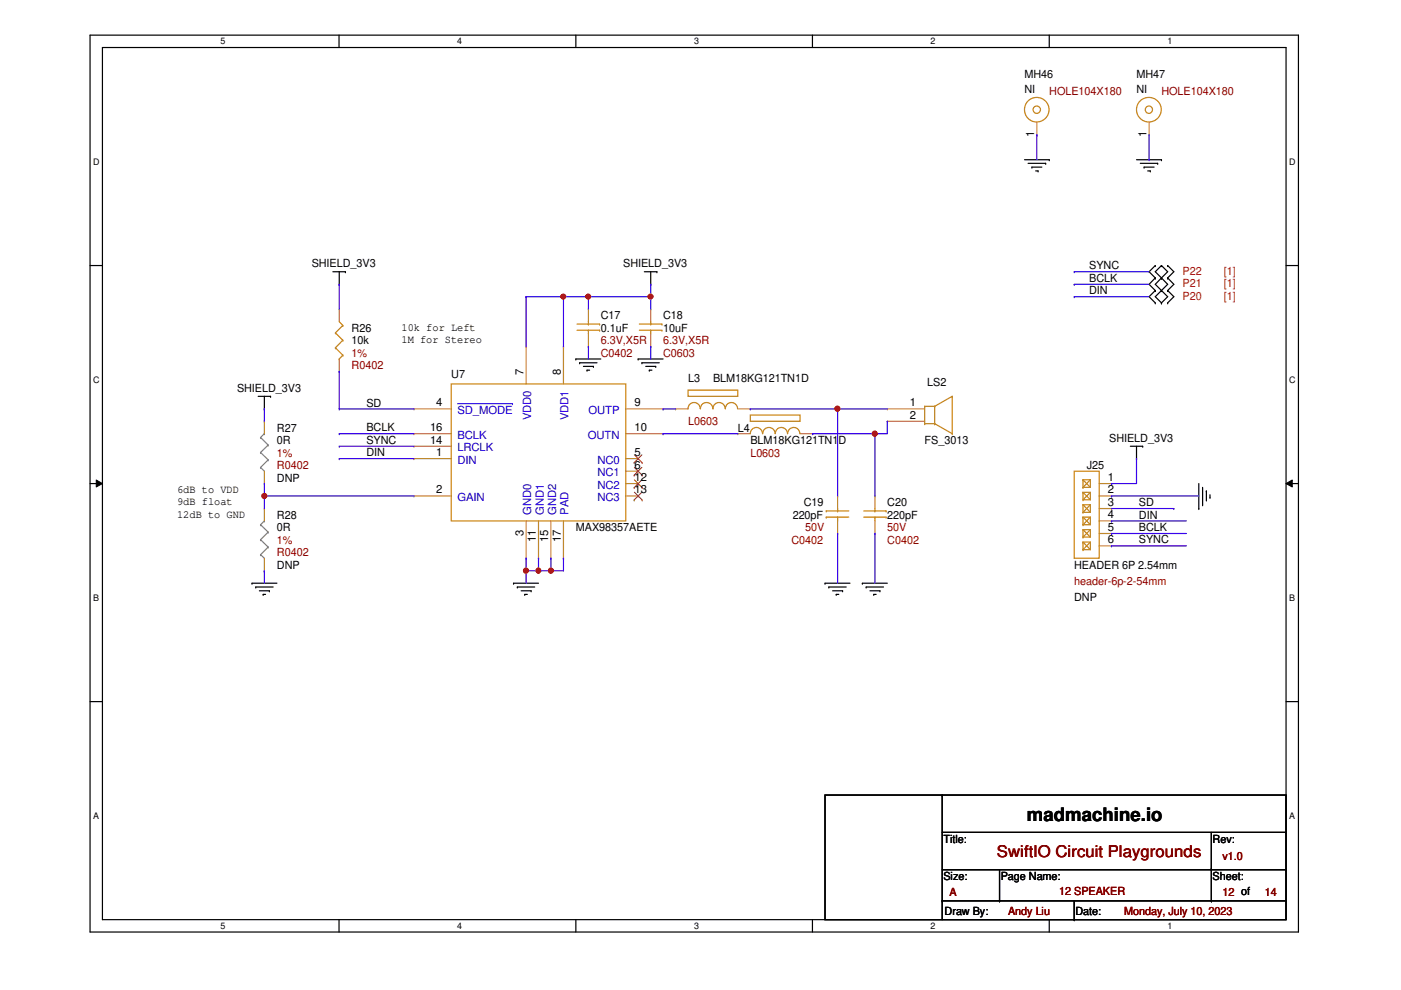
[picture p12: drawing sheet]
<svg xmlns="http://www.w3.org/2000/svg" width="297mm" height="210mm" viewBox="0 0 297 210" stroke-linecap="round" stroke-linejoin="round" font-family="sans-serif">
<path d="M19.1 7.5h256.2v190.1h-256.2zM21.7 10.1h251v184.9h-251z" fill="none" stroke="#000" stroke-width=".25"/>
<g fill="#fff">
<path d="M46.8 7.7h1v2.1h-1z"/>
<path d="M46.8 195.2h1v2.2h-1z"/>
</g>
<path d="M71.9 7.5v2.6M71.9 195v2.6" fill="none" stroke="#000" stroke-width=".25"/>
<g fill="#fff">
<path d="M96.9 7.7h1.1v2.1h-1.1z"/>
<path d="M96.9 195.2h1.1v2.2h-1.1z"/>
</g>
<path d="M122.1 7.5v2.6M122.1 195v2.6" fill="none" stroke="#000" stroke-width=".25"/>
<g fill="#fff">
<path d="M147.2 7.7h1v2.1h-1z"/>
<path d="M147.2 195.2h1v2.2h-1z"/>
</g>
<path d="M172.3 7.5v2.6M172.3 195v2.6" fill="none" stroke="#000" stroke-width=".25"/>
<g fill="#fff">
<path d="M197.3 7.7h1v2.1h-1z"/>
<path d="M197.3 195.2h1v2.2h-1z"/>
</g>
<path d="M222.5 7.5v2.6M222.5 195v2.6" fill="none" stroke="#000" stroke-width=".25"/>
<g fill="#fff">
<path d="M247.5 7.7h1v2.1h-1z"/>
<path d="M247.5 195.2h1v2.2h-1z"/>
<path d="M19.8 33.2h1.3v2.1h-1.3z"/>
<path d="M273.3 33.2h1.4v2.1h-1.4z"/>
<path d="M19.8 79.4h1.3v2.1h-1.3z"/>
<path d="M273.3 79.4h1.4v2.1h-1.4z"/>
</g>
<path d="M19.1 56.3h2.6M272.7 56.3h2.6" fill="none" stroke="#000" stroke-width=".25"/>
<g fill="#fff">
<path d="M19.8 125.6h1.2v2.2h-1.2z"/>
<path d="M273.3 125.6h1.3v2.2h-1.3z"/>
</g>
<path d="M19.1 102.5h2.6M272.7 102.5h2.6" fill="none" stroke="#000" stroke-width=".25"/>
<path d="M20.4 101.8l1.3 .7-1.3 .8zM272.7 102.5l1.3-.7v1.5z" fill="#000"/>
<path d="M20.4 101.8l1.3 .7-1.3 .8zM272.7 102.5l1.3-.7v1.5z" fill="none" stroke="#000" stroke-width=".21"/>
<g fill="#fff">
<path d="M19.8 171.9h1.2v2.1h-1.2z"/>
<path d="M273.3 171.9h1.3v2.1h-1.3z"/>
</g>
<g fill="none" stroke="#000" stroke-width=".25">
<path d="M217.2 33.9h5.3M218 34.6h3.7M218.8 35.4h.1M218.8 35.4h2.1M219.6 36.2h.5M220.1 36.2h.1M221.7 34.6h.1M222.5 33.9h.1M241 33.9h5.3M241.8 34.6h3.6M242.6 35.4h.1M242.6 35.4h2.1"/>
<path d="M243.3 36.2h.6M243.9 36.2h.1M245.4 34.6h.1M246.3 33.9h.1M70.6 57.6h2.6M71.9 57.6v2.7M73.2 57.6h.1M136.6 57.6h2.7M138 57.6v2.7M139.3 57.6h.1M244.9 58.9h.1M244.9 56.3h.1"/>
<path d="M244.9 56.3l-1.3 1.3 1.3 1.3M244.9 58.9l-1.3 1.4 1.3 1.3M246.3 56.3h.1M246.3 58.9h.1M246.3 56.3l-1.4 1.3 1.4 1.3M246.3 56.3l1.3 1.3-1.3 1.3M246.3 58.9l-1.4 1.4 2.7 2.6-1.3 1.3M246.3 58.9l1.3 1.4-2.7 2.6 1.4 1.3M247.6 58.9h.1M247.6 56.3h.1M247.6 56.3l1.3 1.3-1.3 1.3M247.6 58.9l1.3 1.4-1.3 1.3"/>
<path d="M71.9 60.3h.1M122.1 76.1h.1M122.1 76.1h5.3M122.9 76.9h.1M122.9 76.9h3.7M123.7 77.7h2.1M124.5 78.5h.1M124.5 78.5h.5M125.8 77.7h.1M135.3 76.1h.1M135.3 76.1h5.3M136.1 76.9h.1"/>
<path d="M136.1 76.9h3.7M136.9 77.7h2.1M137.7 78.5h.1M137.7 78.5h.5M138 60.3h.1M139 77.7h.1M244.9 61.6h.1M244.9 64.2h.1M244.9 61.6l-1.3 1.3 1.3 1.3M246.3 61.6h.1M246.3 64.2h.1M247.6 61.6h.1"/>
<path d="M247.6 64.2h.1M247.6 61.6l1.3 1.3-1.3 1.3M54.7 84h2.7M56 86.7h.1M56 84v2.7M57.4 84h.1M239.6 94.6h2.7M241 97.2h.1M241 94.6v2.6M242.3 94.6h.1M254.2 107.8h.1M254.2 102.5v5.3"/>
<path d="M255 107h.1M255 103.3v3.7M255.8 104.1h.1M255.8 104.1v2.1M256.5 105.5h.1M256.5 104.9v.6M53.4 123.7h.1M53.4 123.7h5.3M54.2 124.5h.1M54.2 124.5h3.7M55 125.3h2.1M55.8 126h.1"/>
<path d="M55.8 126h.5M57.1 125.3h.1M108.9 123.7h.1M108.9 123.7h5.3M109.7 124.5h.1M109.7 124.5h3.7M110.5 125.3h2.1M111.3 126h.1M111.3 126h.5M112.6 125.3h.1M174.9 123.7h.1M174.9 123.7h5.3"/>
<path d="M175.7 124.5h.1M175.7 124.5h3.7M176.5 125.3h2.1M177.3 126h.1M177.3 126h.5M178.6 125.3h.1M182.8 123.7h.1M182.8 123.7h5.3M183.6 124.5h.1M183.6 124.5h3.7M184.4 125.3h2.2M185.3 126h.1"/>
<path d="M185.3 126h.5M186.6 125.3h.1M19.1 148.8h2.6M272.7 148.8h2.6M174.9 168.6h97.8v26.4h-97.8zM199.8 168.6h.1M199.8 168.6v26.4M199.8 176.5h72.9M256.8 176.5v14.5M272.7 176.5h.1M199.8 191h.1M199.8 191h72.9"/>
<path d="M199.8 184.4h72.9M211.9 191h.1M211.9 184.4v6.6M227.8 195h.1M227.8 191v4M256.8 184.4h.1M256.8 191h.1M272.7 184.4h.1"/>
</g>
<g fill="none" stroke="#cc8006" stroke-width=".25">
<path d="M71.1 70.6h.1M71.1 73.7h.1M71.1 70.6l1.6 1.5M71.1 73.7l1.6 1.6M71.9 76.1h.1M71.9 68.2l.8 .8M72.7 69h.1M72.7 72.1h.1M72.7 75.3h.1M72.7 69l-1.6 1.6M72.7 72.1l-1.6 1.6M72.7 75.3l-.8 .8"/>
<path d="M122.3 68.7h4.8M122.3 70h4.8M124.8 70h.1M124.8 68.7h.1M124.8 68.2v.5M124.8 70v.8M127.1 68.7h.1M127.1 70h.1M135.6 68.7h4.7M135.6 70h4.7M138 70h.1M138 68.7h.1"/>
<path d="M138 68.2v.5M138 70v.8M140.3 68.7h.1M140.3 70h.1M95.7 81.4h37v29h-37zM145.9 82.7h10.5v1.3h-10.5zM148.5 86.7a1.29 1.29 0 0 0-1.4-1.4 1.29 1.29 0 0 0-1.2 1.4M151.1 86.7a1.31 1.31 0 0 0-1.3-1.4 1.31 1.31 0 0 0-1.3 1.4M153.8 86.7a1.29 1.29 0 0 0-1.4-1.4 1.29 1.29 0 0 0-1.2 1.4M156.4 86.7a1.29 1.29 0 0 0-1.3-1.4 1.29 1.29 0 0 0-1.3 1.4M159.1 88h10.5v1.3h-10.5zM159.1 91.9a1.29 1.29 0 0 1 1.3-1.3 1.29 1.29 0 0 1 1.3 1.3"/>
<path d="M161.7 91.9a1.31 1.31 0 0 1 1.3-1.3 1.31 1.31 0 0 1 1.3 1.3M164.4 91.9a1.29 1.29 0 0 1 1.3-1.3 1.29 1.29 0 0 1 1.3 1.3M167 91.9a1.29 1.29 0 0 1 1.3-1.3 1.29 1.29 0 0 1 1.3 1.3M196 86.1h.1M196 89.8h.1M196 86.1h2.2M196 86.1v3.7M196 89.8h2.2M198.2 89.8h.1M198.2 86.1h.1M198.2 89.8l3.7 2.1M198.2 86.1v3.7"/>
<path d="M201.9 84h.1M201.9 91.9h.1M201.9 84l-3.7 2.1M201.9 84v7.9M227.8 99.9h5.2v18.5h-5.2zM175.2 108.3h.1M175.2 109.6h.1M175.2 108.3h4.8M175.2 109.6h4.8M177.6 109.6h.1M177.6 108.3h.1M177.6 107.8v.5"/>
<path d="M177.6 109.6v.8M183.1 108.3h4.8M183.1 109.6h4.8M185.5 109.6h.1M185.5 108.3h.1M185.5 107.8v.5M185.5 109.6v.8M187.9 108.3h.1M187.9 109.6h.1M229.6 101.7h1.6v1.6h-1.6zM229.6 104.4h1.6v1.6h-1.6zM229.6 107h1.6v1.6h-1.6z"/>
<path d="M229.6 109.6h1.6v1.7h-1.6zM229.6 112.3h1.6v1.6h-1.6zM229.6 114.9h1.6v1.6h-1.6zM229.6 101.7h.1M229.6 103.3h.1M229.6 104.4h.1M229.6 106h.1M229.6 107h.1M229.6 108.6h.1M229.6 109.6h.1M229.6 111.3h.1M229.6 112.3h.1"/>
<path d="M229.6 113.9h.1M229.6 114.9h.1M229.6 116.5h.1M229.6 101.7l1.6 1.6M229.6 104.4l1.6 1.6M229.6 107l1.6 1.6M229.6 109.6l1.6 1.7M229.6 112.3l1.6 1.6M229.6 114.9l1.6 1.6M231.2 101.7l-1.6 1.6M231.2 104.4l-1.6 1.6M231.2 107l-1.6 1.6"/>
<path d="M231.2 109.6l-1.6 1.7M231.2 112.3l-1.6 1.6M231.2 114.9l-1.6 1.6"/>
<circle cx="219.8" cy="23.3" r="2.61"/>
<circle cx="219.8" cy="23.3" r=".78"/>
<circle cx="243.6" cy="23.2" r=".77"/>
<circle cx="243.6" cy="23.3" r="2.62"/>
</g>
<g fill="none" stroke="#a84" stroke-width=".25">
<path d="M219.8 28.6h.1M219.8 25.9v2.7M243.6 28.6h.1M243.6 25.9v2.7M71.9 65.5h.1M71.9 78.7h.1M71.9 65.5v2.7M71.9 76.1v2.6M111.5 73.5h.1M111.5 73.5v7.9M119.5 73.5h.1M119.5 73.5v7.9"/>
<path d="M124.8 65.5h.1M124.8 73.5h.1M124.8 65.5v2.7M124.8 70.8v2.7M138 65.5h.1M138 73.5h.1M138 65.5v2.7M138 70.8v2.7M56 89.3h.1M56 89.3v2.6M56 99.9v2.6M87.8 97.2h.1"/>
<path d="M87.8 86.7h.1M87.8 94.6h.1M87.8 91.9h.1M87.8 97.2h7.9M87.8 86.7h7.9M87.8 91.9h7.9M87.8 94.6h7.9M132.7 97.2h2.6M132.7 86.7h7.9M132.7 99.9h2.6M132.7 91.9h7.9M135.3 97.2h.1"/>
<path d="M135.3 99.9h.1M140.6 86.7h.1M140.6 91.9h.1M143.2 86.7h.1M143.2 86.7h2.7M156.4 91.9h.1M156.4 86.7h2.7M156.4 91.9h2.7M159.1 86.7h.1M169.6 91.9h2.7M172.3 91.9h.1M188.1 86.7h.1"/>
<path d="M188.1 89.3h.1M188.1 86.7h7.9M188.1 89.3h7.9M56 107.8h.1M56 102.5h.1M56 107.8v2.6M56 118.4v2.6M87.8 105.2h.1M87.8 105.2h7.9M111.5 118.4h.1M111.5 110.4v8M114.2 118.4h.1"/>
<path d="M114.2 110.4v8M116.8 118.4h.1M116.8 110.4v8M119.5 118.4h.1M119.5 110.4v8M132.7 105.2h2.6M132.7 102.5h2.6M135.3 102.5h.1M135.3 105.2h.1M177.6 105.2h.1M177.6 113.1h.1M177.6 105.2v2.6"/>
<path d="M177.6 110.4v2.7M185.5 105.2h.1M185.5 113.1h.1M185.5 105.2v2.6M185.5 110.4v2.7M233 105.2h2.7M233 102.5h2.7M233 107.8h2.7M233 110.4h2.7M233 113.1h2.7M233 115.7h2.7M235.7 102.5h.1"/>
<path d="M235.7 105.2h.1M235.7 107.8h.1M235.7 110.4h.1M235.7 113.1h.1M235.7 115.7h.1M56 121h.1"/>
</g>
<path d="M97 85.6h11.7M108.7 85.6h.1" fill="none" stroke="#00c" stroke-width=".21"/>
<g fill="none" stroke="#804000" stroke-width=".21">
<path d="M134.5 98.1h.1M134.5 96.4l1.6 1.7M134.5 99.1l1.6 1.7M136.1 96.4l-1.6 1.7M136.1 99.1l-1.6 1.7M136.1 98.1h.1M134.5 100.8h.1M134.5 103.4h.1M134.5 106h.1M134.5 101.7l1.6 1.7M134.5 104.4l1.6 1.6M136.1 101.7l-1.6 1.7"/>
<path d="M136.1 104.4l-1.6 1.6M136.1 100.8h.1M136.1 103.4h.1M136.1 106h.1"/>
</g>
<g fill="none" stroke="#808080" stroke-width=".25">
<path d="M55.2 99.1h.1M55.2 95.9h.1M55.2 92.8h.1M55.2 99.1l.8 .8M55.2 95.9l1.7 1.6M55.2 92.8l1.7 1.6M56 91.9h.1M56 91.9l-.8 .9M56.9 97.5h.1M56.9 94.4h.1M56.9 97.5l-1.7 1.6M56.9 94.4l-1.7 1.5"/>
<path d="M55.2 117.6h.1M55.2 114.4h.1M55.2 111.3h.1M55.2 117.6l.8 .8M55.2 114.4l1.7 1.6M55.2 111.3l1.7 1.5M56 110.4h.1M56 110.4l-.8 .9M56.9 116h.1M56.9 112.8h.1M56.9 116l-1.7 1.6M56.9 112.8l-1.7 1.6"/>
</g>
<g fill="none" stroke="#4200ff" stroke-width=".25">
<path d="M124.8 73.5h.1M124.8 62.9h.1M124.8 62.9v2.6M124.8 73.5v2.6M138 73.5h.1M138 60.3h.1M138 60.3v2.6h-13.2M138 73.5v2.6M71.9 91.9h.1M71.9 94.6h.1M71.9 97.2h.1M71.9 91.9h15.9"/>
<path d="M71.9 94.6h15.9M71.9 97.2h15.9M140.6 91.9h.1M140.6 91.9h15.8M56 105.2h.1M56 105.2h31.8"/>
</g>
<circle cx="137.9" cy="62.9" r=".5" fill="#f00"/>
<circle cx="137.9" cy="62.9" r=".5" fill="none" stroke="#f00" stroke-width=".25"/>
<path d="M119.5 62.9h.1M119.5 62.9v10.6M119.5 62.9h5.3M138 62.9h.1M138 62.9v2.6" fill="none" stroke="#4200ff" stroke-width=".25"/>
<circle cx="124.7" cy="62.9" r=".5" fill="#f00"/>
<circle cx="124.7" cy="62.9" r=".5" fill="none" stroke="#f00" stroke-width=".25"/>
<path d="M111.5 62.9h.1M111.5 62.9v10.6M111.5 62.9h8" fill="none" stroke="#4200ff" stroke-width=".25"/>
<circle cx="119.4" cy="62.9" r=".5" fill="#f00"/>
<circle cx="119.4" cy="62.9" r=".5" fill="none" stroke="#f00" stroke-width=".25"/>
<path d="M111.5 118.4h.1M111.5 118.4v2.6M114.2 118.4h.1M114.2 118.4v2.6" fill="none" stroke="#4200ff" stroke-width=".25"/>
<circle cx="114.1" cy="121" r=".5" fill="#f00"/>
<circle cx="114.1" cy="121" r=".5" fill="none" stroke="#f00" stroke-width=".25"/>
<path d="M111.5 121h.1M111.5 121h2.7" fill="none" stroke="#4200ff" stroke-width=".25"/>
<circle cx="111.5" cy="121" r=".51" fill="#f00"/>
<circle cx="111.5" cy="121" r=".51" fill="none" stroke="#f00" stroke-width=".25"/>
<path d="M116.8 118.4h.1M116.8 118.4v2.6M119.5 118.4h.1M119.5 118.4v2.6h-5.3M111.5 121h.1M111.5 121v2.7M114.2 121h.1M116.8 121h.1" fill="none" stroke="#4200ff" stroke-width=".25"/>
<circle cx="116.8" cy="121" r=".51" fill="#f00"/>
<circle cx="116.8" cy="121" r=".51" fill="none" stroke="#f00" stroke-width=".25"/>
<path d="M159.1 86.7h.1M159.1 86.7h18.5M172.3 91.9h.1M172.3 91.9h13.2M177.6 86.7h.1M177.6 86.7v18.5M188.1 89.3h.1M188.1 89.3v2.6" fill="none" stroke="#4200ff" stroke-width=".25"/>
<circle cx="177.5" cy="86.7" r=".51" fill="#f00"/>
<circle cx="177.5" cy="86.7" r=".51" fill="none" stroke="#f00" stroke-width=".25"/>
<path d="M177.6 86.7h.1M177.6 86.7h10.5M185.5 91.9h.1M185.5 91.9v13.3" fill="none" stroke="#4200ff" stroke-width=".25"/>
<circle cx="185.5" cy="91.9" r=".51" fill="#f00"/>
<circle cx="185.5" cy="91.9" r=".51" fill="none" stroke="#f00" stroke-width=".25"/>
<path d="M185.5 91.9h.1M185.5 91.9h2.6M56 102.5h.1M56 102.5v2.7M177.6 113.1h.1M177.6 113.1v10.6M185.5 113.1h.1M185.5 113.1v10.6" fill="none" stroke="#4200ff" stroke-width=".25"/>
<circle cx="56" cy="105.2" r=".51" fill="#f00"/>
<circle cx="56" cy="105.2" r=".51" fill="none" stroke="#f00" stroke-width=".25"/>
<g fill="none" stroke="#4200ff" stroke-width=".25">
<path d="M219.8 28.6h.1M219.8 28.6v5.3M243.6 33.9h.1M243.6 28.6v5.3M227.8 57.6h.1M227.8 57.6h15.8M71.9 78.7h.1M71.9 60.3h.1M71.9 60.3v5.2M71.9 78.7v8M227.8 60.3h.1M227.8 62.9h.1"/>
<path d="M227.8 60.3h15.8M227.8 62.9h15.8M56 86.7h.1M56 86.7v2.6M71.9 86.7h.1M71.9 86.7h15.9M140.6 86.7h.1M140.6 86.7h2.6M241 97.2h.1M241 97.2v5.3h-5.3M56 105.2h.1M56 105.2v2.6"/>
<path d="M235.7 110.4h.1M235.7 113.1h.1M235.7 115.7h.1M235.7 102.5h.1M235.7 105.2h.1M235.7 110.4h15.8M235.7 113.1h15.8M235.7 115.7h15.8M235.7 105.2h18.5M235.7 107.8h13.2M248.9 107.8h.1M56 121h.1"/>
<path d="M56 121v2.7"/>
</g>
<circle cx="137.9" cy="62.9" r=".5" fill="#f00"/>
<circle cx="137.9" cy="62.9" r=".5" fill="none" stroke="#f00" stroke-width=".25"/>
<circle cx="124.7" cy="62.9" r=".5" fill="#f00"/>
<circle cx="124.7" cy="62.9" r=".5" fill="none" stroke="#f00" stroke-width=".25"/>
<circle cx="119.4" cy="62.9" r=".5" fill="#f00"/>
<circle cx="119.4" cy="62.9" r=".5" fill="none" stroke="#f00" stroke-width=".25"/>
<circle cx="114.1" cy="121" r=".5" fill="#f00"/>
<circle cx="114.1" cy="121" r=".5" fill="none" stroke="#f00" stroke-width=".25"/>
<circle cx="111.5" cy="121" r=".51" fill="#f00"/>
<circle cx="111.5" cy="121" r=".51" fill="none" stroke="#f00" stroke-width=".25"/>
<circle cx="116.8" cy="121" r=".51" fill="#f00"/>
<circle cx="116.8" cy="121" r=".51" fill="none" stroke="#f00" stroke-width=".25"/>
<circle cx="177.5" cy="86.7" r=".51" fill="#f00"/>
<circle cx="177.5" cy="86.7" r=".51" fill="none" stroke="#f00" stroke-width=".25"/>
<circle cx="185.5" cy="91.9" r=".51" fill="#f00"/>
<circle cx="185.5" cy="91.9" r=".51" fill="none" stroke="#f00" stroke-width=".25"/>
<circle cx="56" cy="105.2" r=".51" fill="#f00"/>
<circle cx="56" cy="105.2" r=".51" fill="none" stroke="#f00" stroke-width=".25"/>
<text font-size="3.9" x="217.7" y="174.1">madmachine.io</text>
<text font-size="3.4" fill="#800000" x="211.4" y="181.7">SwiftIO Circuit Playgrounds</text>
<g font-size="2.4">
<text x="217.2" y="16.5">MH46</text>
<text x="241" y="16.5">MH47</text>
<text x="217.2" y="19.7">NI</text>
<text x="241" y="19.7">NI</text>
<text x="219.3" y="29.1" transform="rotate(-90 219.3 29.1)">1</text>
<text x="243.1" y="29.1" transform="rotate(-90 243.1 29.1)">1</text>
<text x="66.1" y="56.6">SHIELD_3V3</text>
<text x="132.1" y="56.6">SHIELD_3V3</text>
<text x="230.9" y="59.8">BCLK</text>
<text x="230.9" y="57.1">SYNC</text>
<text x="230.9" y="62.4">DIN</text>
<text x="74.5" y="70.4">R26</text>
<text x="85.1" y="70.1">10k for Left</text>
<text x="127.4" y="67.7">C17</text>
<text x="127.4" y="70.4">0.1uF</text>
<text x="140.6" y="67.7">C18</text>
<text x="140.6" y="70.4">10uF</text>
<text x="74.5" y="73">10k</text>
<text x="85.1" y="72.7">1M for Stereo</text>
<text x="50.2" y="83.1">SHIELD_3V3</text>
<text x="95.7" y="80.2">U7</text>
<text x="111" y="79.5" transform="rotate(-90 111 79.5)">7</text>
<text x="118.9" y="79.5" transform="rotate(-90 118.9 79.5)">8</text>
<text x="145.9" y="80.9">L3</text>
<text x="151.2" y="80.9">BLM18KG121TN1D</text>
<text x="196.6" y="81.7">LS2</text>
<text x="77.7" y="86.2">SD</text>
<text x="92.5" y="86.1">4</text>
<text x="134.5" y="86.1">9</text>
<text x="192.9" y="86.1">1</text>
<text x="192.9" y="88.8">2</text>
<text x="58.7" y="91.5">R27</text>
<text x="58.7" y="94.1">0R</text>
<text x="77.7" y="91.4">BCLK</text>
<text x="77.7" y="94.1">SYNC</text>
<text x="91.2" y="94.1">14</text>
<text x="91.2" y="91.4">16</text>
<text x="134.5" y="91.4">10</text>
<text x="156.4" y="91.5">L4</text>
<text x="159.1" y="94.1">BLM18KG121TN1D</text>
<text x="196" y="94.1">FS_3013</text>
<text x="235.2" y="93.6">SHIELD_3V3</text>
<text x="77.7" y="96.7">DIN</text>
<text x="92.5" y="96.7">1</text>
<text x="134.5" y="96.7">5</text>
<text x="134.5" y="99.4">6</text>
<text x="134.5" y="102">12</text>
<text x="230.4" y="99.4">J25</text>
<text x="234.9" y="102">1</text>
<text x="37.5" y="104.4">6dB to VDD</text>
<text x="37.5" y="107.1">9dB float</text>
<text x="58.7" y="102.1">DNP</text>
<text x="92.5" y="104.6">2</text>
<text x="134.5" y="104.6">13</text>
<text x="170.4" y="107.4">C19</text>
<text x="188.1" y="107.4">C20</text>
<text x="234.9" y="104.6">2</text>
<text x="234.9" y="107.3">3</text>
<text x="241.5" y="107.3">SD</text>
<text x="37.5" y="109.7">12dB to GND</text>
<text x="58.7" y="110">R28</text>
<text x="58.7" y="112.6">0R</text>
<text x="111" y="113.7" transform="rotate(-90 111 113.7)">3</text>
<text x="122.1" y="112.6">MAX98357AETE</text>
<text x="168.1" y="110">220pF</text>
<text x="188.1" y="110">220pF</text>
<text x="234.9" y="109.9">4</text>
<text x="234.9" y="112.6">5</text>
<text x="241.5" y="109.9">DIN</text>
<text x="241.5" y="112.6">BCLK</text>
<text x="113.6" y="115" transform="rotate(-90 113.6 115)">11</text>
<text x="116.2" y="115" transform="rotate(-90 116.2 115)">15</text>
<text x="118.9" y="115" transform="rotate(-90 118.9 115)">17</text>
<text x="234.9" y="115.2">6</text>
<text x="241.5" y="115.2">SYNC</text>
<text x="58.7" y="120.6">DNP</text>
<text x="227.8" y="120.6">HEADER 6P 2.54mm</text>
<text x="227.8" y="127.5">DNP</text>
<text x="200" y="178.7">Title:</text>
<text x="257.1" y="178.7">Rev:</text>
<text x="200" y="186.6">Size:</text>
<text x="212.2" y="186.6">Page Name:</text>
<text x="257.1" y="186.6">Sheet:</text>
<text x="200.3" y="194">Draw By:</text>
<text x="228" y="194">Date:</text>
</g>
<g font-size="2.4" fill="#800000">
<text x="222.5" y="20.2">HOLE104X180</text>
<text x="246.3" y="20.2">HOLE104X180</text>
<text x="74.5" y="75.7">1%</text>
<text x="127.4" y="75.7">C0402</text>
<text x="127.4" y="73">6.3V,X5R</text>
<text x="140.6" y="75.7">C0603</text>
<text x="140.6" y="73">6.3V,X5R</text>
<text x="74.5" y="78.3">R0402</text>
<text x="145.9" y="90.2">L0603</text>
<text x="58.7" y="96.8">1%</text>
<text x="58.7" y="99.4">R0402</text>
<text x="159.1" y="96.8">L0603</text>
<text x="170.7" y="112.6">50V</text>
<text x="188.1" y="112.6">50V</text>
<text x="58.7" y="115.3">1%</text>
<text x="58.7" y="117.9">R0402</text>
<text x="167.8" y="115.3">C0402</text>
<text x="188.1" y="115.3">C0402</text>
<text x="227.8" y="124">header-6p-2-54mm</text>
<text x="259.2" y="182.4">v1.0</text>
<text x="201.3" y="190.1">A</text>
<text x="224.6" y="189.8">12 SPEAKER</text>
<text x="259.2" y="190.1">12 of</text>
<text x="268.2" y="190.1">14</text>
<text x="213.7" y="194">Andy Liu</text>
<text x="238.3" y="194">Monday, July 10, 2023</text>
</g>
<g font-size="2.4" fill="#f00">
<text x="250.7" y="58.3">P22</text>
<text x="259.5" y="58.3">[1]</text>
<text x="250.7" y="60.9">P21</text>
<text x="250.7" y="63.5">P20</text>
<text x="259.5" y="60.9">[1]</text>
<text x="259.5" y="63.5">[1]</text>
</g>
<g font-size="2.4" fill="#00c">
<text x="97" y="87.8">SD_MODE</text>
<text x="112.6" y="89.2" transform="rotate(-90 112.6 89.2)">VDD0</text>
<text x="120.6" y="89.2" transform="rotate(-90 120.6 89.2)">VDD1</text>
<text x="124.8" y="87.8">OUTP</text>
<text x="97" y="95.7">LRCLK</text>
<text x="97" y="93">BCLK</text>
<text x="124.6" y="93">OUTN</text>
<text x="97" y="98.3">DIN</text>
<text x="126.7" y="98.3">NC0</text>
<text x="126.7" y="101">NC1</text>
<text x="97" y="106.3">GAIN</text>
<text x="126.7" y="103.6">NC2</text>
<text x="126.7" y="106.3">NC3</text>
<text x="112.6" y="109.1" transform="rotate(-90 112.6 109.1)">GND0</text>
<text x="115.3" y="109.1" transform="rotate(-90 115.3 109.1)">GND1</text>
<text x="117.9" y="109.1" transform="rotate(-90 117.9 109.1)">GND2</text>
<text x="120.6" y="109.1" transform="rotate(-90 120.6 109.1)">PAD</text>
</g>
<g font-size="1.9">
<text x="46.8" y="9.4">5</text>
<text x="96.9" y="9.4">4</text>
<text x="147.2" y="9.4">3</text>
<text x="197.3" y="9.4">2</text>
<text x="247.5" y="9.4">1</text>
<text x="19.8" y="34.9">D</text>
<text x="273.3" y="34.9">D</text>
<text x="19.8" y="81.1">C</text>
<text x="273.3" y="81.1">C</text>
<text x="19.8" y="127.3">B</text>
<text x="273.3" y="127.3">B</text>
<text x="19.8" y="173.6">A</text>
<text x="273.3" y="173.6">A</text>
<text x="46.8" y="196.9">5</text>
<text x="96.9" y="196.9">4</text>
<text x="147.2" y="196.9">3</text>
<text x="197.3" y="196.9">2</text>
<text x="247.5" y="196.9">1</text>
</g>
</svg>
